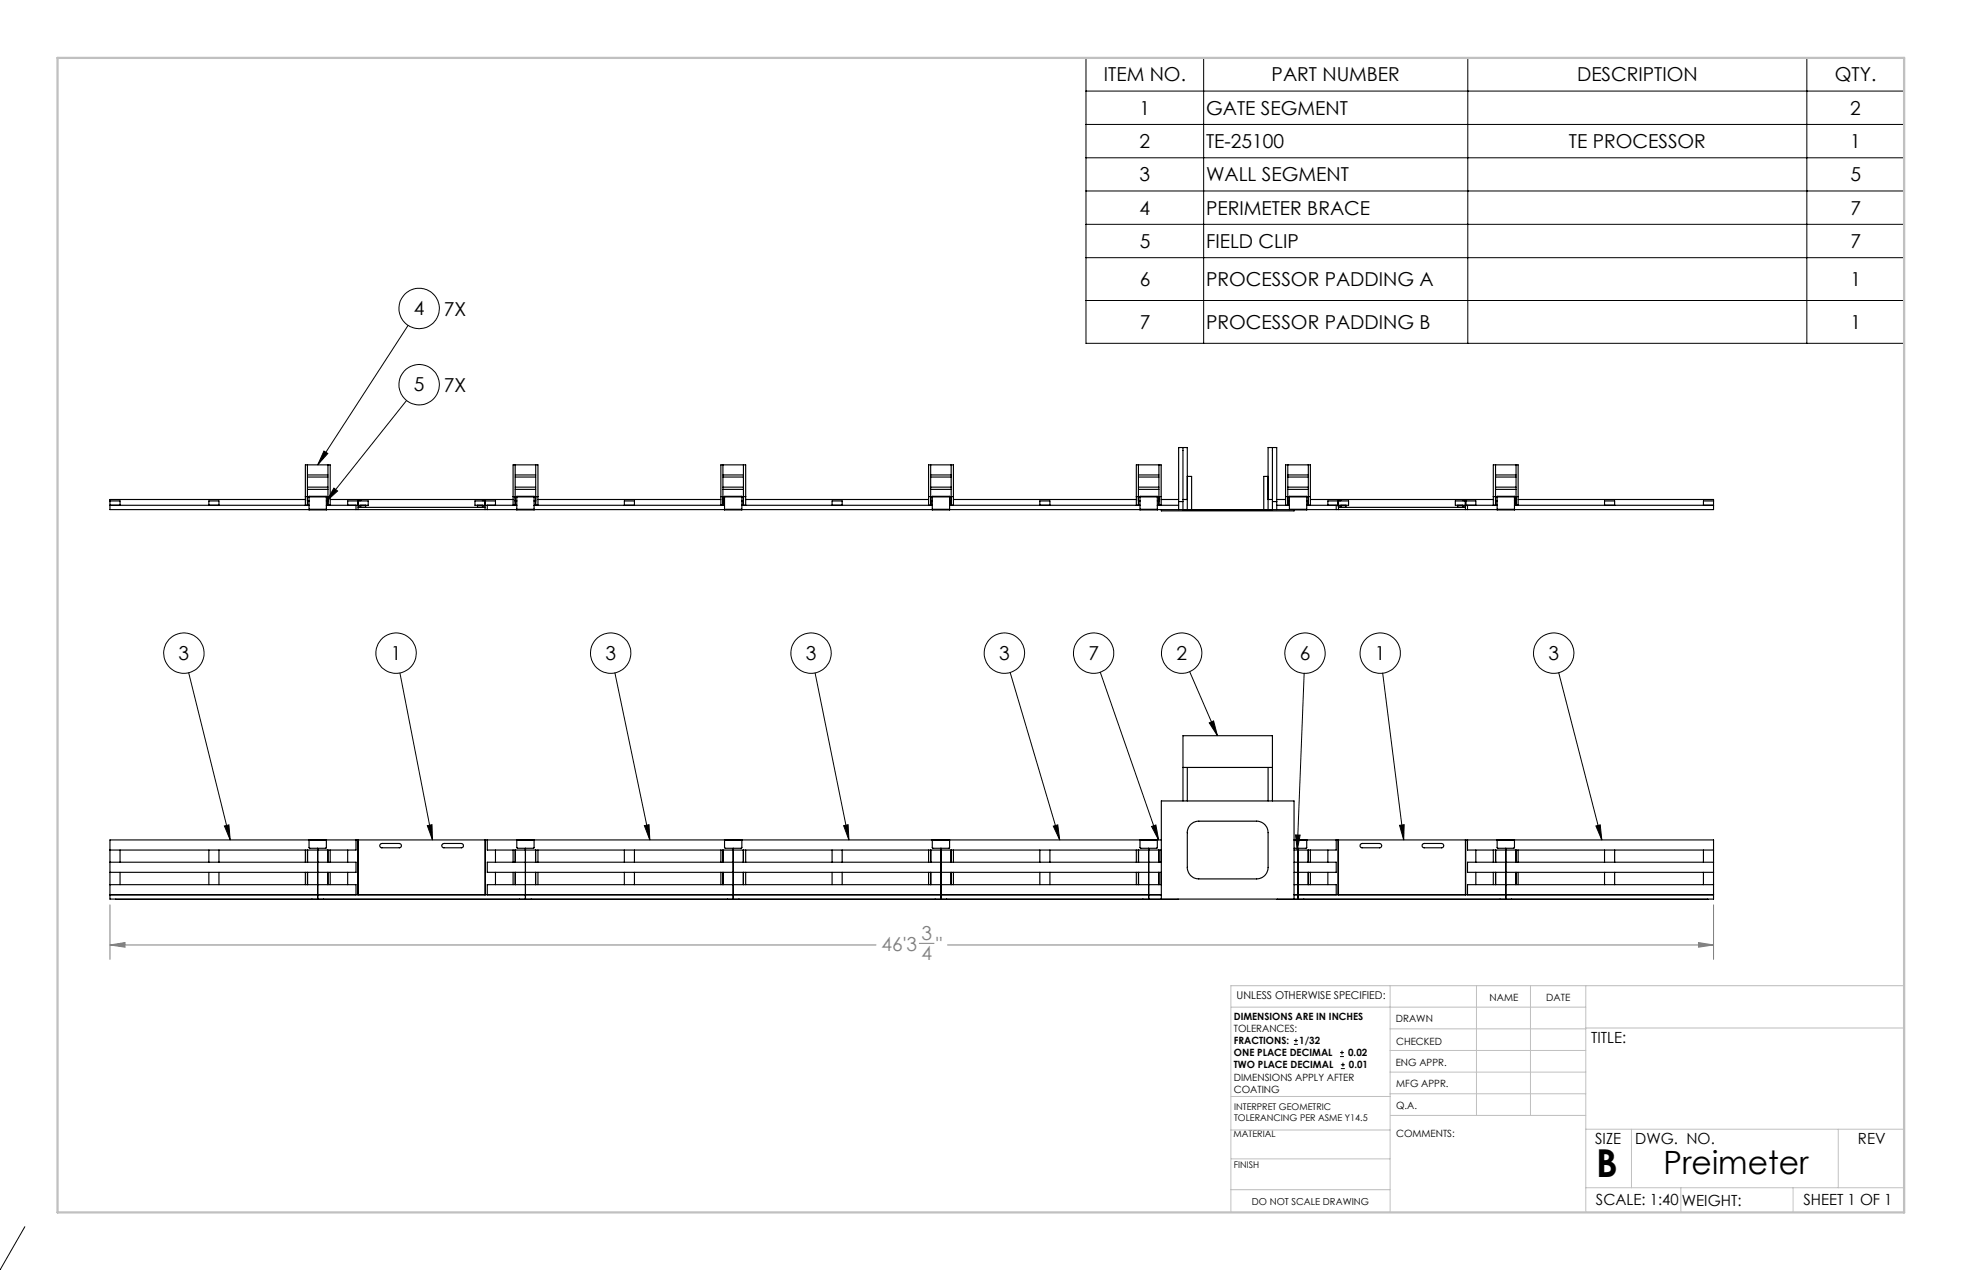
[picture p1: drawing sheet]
<svg xmlns="http://www.w3.org/2000/svg" width="432mm" height="279mm" viewBox="0 0 432 279" stroke-linecap="round" stroke-linejoin="round" font-family="sans-serif">
<g fill="none" stroke="#000" stroke-width=".25">
<path d="M260.3 98.5v13.8h19.7v-13.8M24.2 110.2h2.2v1M24.2 111.2h43.8M46 111.2v-1h2.2v1M67.2 111.2v-8.9h5.5v8.9M67.2 109.9h-43v2.2h43.8M67.2 109.3h.8M67.7 102.3v8.9M67.7 110.2h.3M67.7 104.5h4.5M67.7 107.7h4.5M67.7 107.2h4.5"/>
<path d="M67.7 105h4.5M68 109.3v-.1h3.8v.1M68 112v.2h3.8v-.2M68 109.3v2.7M68 109.3h3.8M68 112h3.8M71.8 109.3v2.7M71.8 112.1h41.9M71.8 111.2h6.9M71.8 109.3h.9M71.8 110.2h.4M72.1 110.2v1"/>
<path d="M72.2 102.3v8.9M72.7 109.9h40.2M78.4 111.2v.9M78.7 110.2h-2.2v1M78.8 112.1v-.5h28v.5M78.8 110.2h2.2v1h-2.2M79.4 111.2h-.6v-1.1l.6-.1h-.7v1.3h.7M79.4 111.2v.4M80.5 111.2v.4M105.1 111.2v.4M106.2 111.2h.6v-1.1l-.6-.1h.6v1.3h-.6M106.2 111.2v.4"/>
<path d="M106.8 110.2h-2.3v1h2.3M106.8 110.2h2.2v1M106.8 111.2h6.9M107.2 111.2v.9M112.9 111.2v-8.9h5.5v8.9M112.9 109.3h.8M113.4 102.3v8.9M113.4 110.2h.3M113.4 104.5h4.5M113.4 107.7h4.5M113.4 107.2h4.5M113.4 105h4.5"/>
<path d="M113.7 109.3v-.1h3.8v.1M113.7 112v.2h3.8v-.2M113.7 109.3v2.7M113.7 109.3h3.8M113.7 112h3.8M117.5 109.3v2.7M117.5 112.1h42M117.5 111.2h42M117.5 109.3h.9M117.5 110.2h.4M117.9 110.2v1M117.9 102.3v8.9"/>
<path d="M118.4 109.9h40.2M137.4 111.2v-1h2.2v1M158.6 111.2v-8.9h5.5v8.9M158.6 109.3h.9M159.1 102.3v8.9M159.1 110.2h.4M159.1 104.5h4.5M159.1 107.7h4.5M159.1 107.2h4.5M159.1 105h4.5M159.5 109.3v-.1h3.8v.1M159.5 112v.2h3.8v-.2"/>
<path d="M159.5 109.3v2.7M159.5 109.3h3.8M159.5 112h3.8M163.3 109.3v2.7M163.3 112.1h41.9M163.3 111.2h41.9M163.3 109.3h.8M163.3 110.2h.3M163.6 110.2v1M163.6 102.3v8.9M164.1 109.9h40.3M183.1 111.2v-1h2.2v1"/>
<path d="M204.4 111.2v-8.9h5.4v8.9M204.4 109.3h.8M204.8 102.3v8.9M204.8 110.2h.4M204.8 104.5h4.5M204.8 107.7h4.5M204.8 107.2h4.5M204.8 105h4.5M205.2 109.3v-.1h3.8v.1M205.2 112v.2h3.8v-.2M205.2 109.3v2.7M205.2 109.3h3.8"/>
<path d="M205.2 112h3.8M209 109.3v2.7M209 112.1h41.9M209 111.2h41.9M209 109.3h.8M209 110.2h.3M209.3 110.2v1M209.3 102.3v8.9M209.8 109.9h40.3M228.8 111.2v-1h2.3v1M250.1 111.2v-8.9h5.5v8.9M250.1 109.3h.8"/>
<path d="M250.5 102.3v8.9M250.5 110.2h.4M250.5 104.5h4.6M250.5 107.7h4.6M250.5 107.2h4.6M250.5 105h4.6M250.9 109.3v-.1h3.8v.1M250.9 112v.2h3.8v-.2M250.9 109.3v2.7M250.9 109.3h3.8M250.9 112h3.8M254.7 109.3v2.7"/>
<path d="M254.7 112.1h30.1v.3h-29.2v-.3M254.7 111.2h4.7M254.7 109.3h.9M254.7 110.2h.4M255 110.2v1M255.1 102.3v8.9M255.6 109.9h3.8M259.4 112.1v-13.6h1.9v13.6M259.4 110.3h.9M260.3 109.9h1M261.3 104.8h1v7.3M279.1 112.1v-13.6h1.9v13.6"/>
<path d="M279.1 109.9h.9M279.1 104.8h-1v7.3M280 110.3h1M281 111.2h2.8M281 109.9h1.9M282.9 111.2v-8.9h5.5v8.9M282.9 109.3h.9M283.4 102.3v8.9M283.4 110.2h.4M283.4 104.5h4.5M283.4 107.7h4.5M283.4 107.2h4.5"/>
<path d="M283.4 105h4.5M283.5 110.2v1M283.8 109.3v-.1h3.8v.1M283.8 112v.1M283.8 109.3h3.8M283.8 112h3.8M283.8 109.3v2.7M287.6 112v.2h-2.8M287.6 109.3v2.7M287.6 112.1h41.9M287.6 111.2h6.9M287.6 109.3h.8"/>
<path d="M287.6 110.2h.3M287.9 102.3v8.9M288.4 109.9h40.2M294.1 111.2v.9M294.5 110.2h-2.3v1M294.6 112.1v-.5h27.9v.5M294.6 110.2h2.2v1h-2.2M295.1 111.2h-.5v-1.1l.5-.1h-.6v1.3h.6M295.1 111.2v.4M296.2 111.2v.4M320.8 111.2v.4M321.9 111.2h.6v-1.1l-.6-.1h.7v1.3h-.7"/>
<path d="M321.9 111.2v.4M322.5 110.2h-2.2v1h2.2M322.6 110.2h2.2v1M322.6 111.2h6.9M323 111.2v.9M328.6 111.2v-8.9h5.5v8.9M328.6 109.3h.9M329.1 102.3v8.9M329.1 110.2h.4M329.1 104.5h4.6M329.1 107.7h4.6M329.1 107.2h4.6"/>
<path d="M329.1 105h4.6M329.2 110.2v1M329.5 109.3v-.1h3.8v.1M329.5 112v.2h3.8v-.2M329.5 109.3v2.7M329.5 109.3h3.8M329.5 112h3.8M333.3 109.3v2.7M333.3 111.2h43.8M333.3 109.3h.8M333.3 110.2h.4M333.7 102.3v8.9"/>
<path d="M334.1 109.9h43v2.2h-43.8M353.1 111.2v-1h2.3v1M377.1 110.2h-2.2v1M260.3 176.2v-14.3h19.7v14.3M260.3 168.8h19.7M261.3 168.8v7.4M279.1 168.8v7.4M24.2 189.7h54.2v2.2h-54.2M24.2 194.6h54.2v2.2M24.2 196.8h231.4M25.5 197.8h233.8M26.4 187v2.7"/>
<path d="M26.4 191.9v2.7M46 187v2.7M46 191.9v2.7M48.2 187v2.7M48.2 191.9v2.7M67.2 187v2.7M67.2 191.9v2.7M67.7 187v2.7M67.7 191.9v2.7M68 184.9v1.6l.2 .1h3.5l.1-1.7M68 184.9v-.2h3.8v.2M68 184.8h-43.8v13h352.9v-13h-43.8"/>
<path d="M68 184.9h3.8M68.7 197.8v.1M69.9 186.6v11.2M71.2 197.8v.1M71.8 184.8h41.9M72.1 187v2.7M72.1 191.9v2.7M72.2 187v2.7M72.2 191.9v2.7M72.7 187v2.7M72.7 191.9v2.7M76.5 187v2.7"/>
<path d="M76.5 191.9v2.7M78.4 184.8v2.2h-54.2M78.7 184.8v12M78.8 184.8v12M83.7 185.7l4.2-.1a.48 .48 0 0 1 .4 .4 .48 .48 0 0 1-.4 .5h-3.8a.48 .48 0 0 1-.5-.3 .48 .48 0 0 1 .1-.5zM97.4 185.7l4.1-.1a.48 .48 0 0 1 .5 .4 .48 .48 0 0 1-.5 .5h-3.8a.48 .48 0 0 1-.4-.3 .48 .48 0 0 1 .1-.5zM106.8 184.8v12M107.2 184.8v2.2h148.4M109 187v2.7M109 191.9v2.7M112.9 187v2.7M112.9 191.9v2.7"/>
<path d="M113.4 187v2.7M113.4 191.9v2.7M113.7 184.9v1.6l.2 .1h3.5l.1-1.7M113.7 184.9v-.2h3.8v.2M113.7 184.9h3.8M114.4 197.8v.1M115.6 186.6v11.2M116.9 197.8v.1M117.5 184.8h42M117.9 187v2.7M117.9 191.9v2.7M118.4 187v2.7"/>
<path d="M118.4 191.9v2.7M137.4 187v2.7M137.4 191.9v2.7M139.6 187v2.7M139.6 191.9v2.7M158.6 187v2.7M158.6 191.9v2.7M159.1 187v2.7M159.1 191.9v2.7M159.5 184.9v1.6l.1 .1h3.6l.1-1.7M159.5 184.9v-.2h3.8v.2M159.5 184.9h3.8"/>
<path d="M160.1 197.8v.1M161.4 186.6v11.2M162.6 197.8v.1M163.3 184.8h41.9M163.6 187v2.7M163.6 191.9v2.7M164.1 187v2.7M164.1 191.9v2.7M183.1 187v2.7M183.1 191.9v2.7M185.3 187v2.7M185.3 191.9v2.7"/>
<path d="M204.4 187v2.7M204.4 191.9v2.7M204.8 187v2.7M204.8 191.9v2.7M205.2 184.9v1.6l.1 .1h3.6l.1-1.7M205.2 184.9v-.2h3.8v.2M205.2 184.9h3.8M205.8 197.8v.1M207.1 186.6v11.2M208.4 197.8v.1M209 184.8h41.9M209.3 187v2.7"/>
<path d="M209.3 191.9v2.7M209.8 187v2.7M209.8 191.9v2.7M228.8 187v2.7M228.8 191.9v2.7M231.1 187v2.7M231.1 191.9v2.7M250.1 187v2.7M250.1 191.9v2.7M250.5 187v2.7M250.5 191.9v2.7M250.9 184.9v1.6l.1 .1h3.6l.1-1.7"/>
<path d="M250.9 184.9v-.2h3.8v.2M250.9 184.9h3.8M251.5 197.8v.1M252.8 186.6v11.2M252.9 197.8v.1M254.7 184.8h.9M255 187v2.7M255 191.9v2.7M255.1 187v2.7M255.1 191.9v2.7M255.6 189.7h-148.4v2.2h148.4M255.6 194.6h-148.4v2.2"/>
<path d="M255.6 197.8v-21.6h29.2v21.6M261.9 181.5l.7-.6 .9-.2h13a2.53 2.53 0 0 1 2.6 2.5v7.6a2.53 2.53 0 0 1-2.6 2.6h-12.7a2.53 2.53 0 0 1-2.5-2.6v-7.9l.2-.8zM281.1 197.8h94.7M284.8 184.7h2.8v.2M284.8 189.7h9.3v2.2h-9.3M284.8 194.6h9.3v2.2M284.8 196.8h92.3M284.8 184.9h2.8M285.5 197.8v.1M285.7 186.6v11.2M286.9 197.8v.1M287.6 184.9l-.1 1.7h-2.7"/>
<path d="M287.6 184.8h41.9M287.9 187v2.7M287.9 191.9v2.7M288.4 187v2.7M288.4 191.9v2.7M292.2 187v2.7M292.2 191.9v2.7M294.1 184.8v2.2h-9.3M294.5 184.8v12M294.6 184.8v12M299.4 185.8l.4-.2h3.8a.48 .48 0 0 1 .5 .4 .48 .48 0 0 1-.5 .5h-3.8a.47 .47 0 0 1-.4-.2 .47 .47 0 0 1 0-.5zM313.2 185.7l4.1-.1a.48 .48 0 0 1 .4 .4 .48 .48 0 0 1-.4 .5h-3.9a.46 .46 0 0 1-.4-.3 .46 .46 0 0 1 .2-.5z"/>
<path d="M322.5 184.8v12M322.6 184.8v12M323 184.8v2.2h54.1M324.8 187v2.7M324.8 191.9v2.7M328.6 187v2.7M328.6 191.9v2.7M329.1 187v2.7M329.1 191.9v2.7M329.2 187v2.7M329.2 191.9v2.7M329.5 184.9l.1 1.7h3.6l.1-.1v-1.6"/>
<path d="M329.5 184.9v-.2h3.8v.2M329.5 184.9h3.8M330.1 197.8v.1M331.4 186.6v11.2M332.7 197.8v.1M333.6 187v2.7M333.6 191.9v2.7M334.1 187v2.7M334.1 191.9v2.7M353.1 187v2.7M353.1 191.9v2.7M355.4 187v2.7"/>
<path d="M355.4 191.9v2.7M374.9 187v2.7M374.9 191.9v2.7M377.1 189.7h-54.1v2.2h54.1M377.1 194.6h-54.1v2.2"/>
</g>
<g fill="none" stroke="#000" stroke-width=".22">
<path d="M239 12.7h180.1v62.8h-180.1zM264.9 12.7v62.8M323 12.7v62.8M397.7 12.7v62.8M239 20h180.1M239 27.4h180.1M239 34.7h180.1M239 42h180.1M239 49.4h180.1M239 56.7h180.1M89.8 71.6l-19.9 30.7M239 66.1h180.1"/>
<path d="M71.3 99.2l.8 .6-2.2 2.5zM89.5 88.1l-17.7 22.2M73.5 107.4l.8 .6-2.5 2.3zM41.5 148l9.2 36.8M88 148.1l7.2 36.7M135.3 148l7.7 36.8M179.4 148.1l7.4 36.7M222.3 148l10.9 36.8M242.1 147.9l12.9 36.9M261.8 147.8l6.1 14.1M266.1 159l1-.4 .8 3.3zM287 148.1l-1.5 38.9"/>
<path d="M304.3 148.1l4.6 36.7M343 148l9.5 36.8M49.4 181.7l1-.2 .3 3.3zM94.1 181.6l1-.2 .1 3.4zM141.8 181.6l1-.2 .2 3.4zM185.7 181.6l1-.2 .1 3.4zM231.8 181.8l1-.3 .4 3.3zM253.4 181.8l1-.3 .6 3.3zM285.1 183.7h1l-.6 3.3zM308 181.6l1-.2-.1 3.4zM351.2 181.7l1-.2 .3 3.3zM284.8 229.8h.8"/>
<path d="M284.8 228.9h.8M285.2 228.5v.8M294.9 232.4h.9M294.9 231.6h.9M295.1 235.1h.9M295.1 234.2h.9M295.3 231.1v.9M295.6 233.8v.9M5.5 269.9l-5.6 9.4"/>
<circle cx="92.2" cy="67.9" r="4.4"/>
<circle cx="92.2" cy="84.6" r="4.4"/>
<circle cx="40.5" cy="143.7" r="4.4"/>
<circle cx="87.2" cy="143.7" r="4.4"/>
<circle cx="134.4" cy="143.7" r="4.4"/>
<circle cx="178.5" cy="143.7" r="4.4"/>
<circle cx="221" cy="143.7" r="4.4"/>
<circle cx="240.7" cy="143.7" r="4.4"/>
<circle cx="260" cy="143.7" r="4.4"/>
<circle cx="287.2" cy="143.7" r="4.4"/>
<circle cx="303.8" cy="143.7" r="4.4"/>
<circle cx="341.9" cy="143.7" r="4.4"/>
</g>
<path d="M24.2 199.1v12M377.1 199.1v12M24.2 207.9l3.3-.5v1zM24.2 207.9h168.6M202.3 207.5h3.3M208.5 207.9h168.6M373.8 207.4l3.3 .5-3.3 .5z" fill="none" stroke="#808080" stroke-width=".22"/>
<g fill="none" stroke="#c0c0c0" stroke-width=".22">
<path d="M305.9 216.9v49.8M324.9 216.9v28.5M336.8 216.9v28.5M349 216.9v49.8M419.1 216.9h-148.2v49.8M271 221.6h78M305.9 231.1h43.1M305.9 226.3h43.1M305.9 235.9h43.1M349 226.2h70.1M270.9 248.6h35.1M271 255h34.9"/>
<path d="M271 241.2h35M305.9 240.6h43.1M306 245.4h43M349 248.4h70.1M359.1 248.4v12.9M404.6 248.4v12.9M270.9 261.7h35M349 261.3h70.1M369.9 261.3v5.4M394.6 261.3v5.4"/>
</g>
<path d="M12.7 12.7h406.4v254h-406.4z" fill="none" stroke="#c0c0c0" stroke-width=".5"/>
<path d="M49.4 181.7l1-.2 .3 3.3zM94.1 181.6l1-.2 .1 3.4zM141.8 181.6l1-.2 .2 3.4zM185.7 181.6l1-.2 .1 3.4zM231.8 181.8l1-.3 .4 3.3zM266.1 159l1-.4 .8 3.3zM308 181.6l1-.2-.1 3.4zM351.2 181.7l1-.2 .3 3.3zM253.4 181.8l1-.3 .6 3.3zM285.1 183.7h1l-.6 3.3zM71.3 99.2l.8 .6-2.2 2.5zM73.5 107.4l.8 .6-2.5 2.3z" fill="#000"/>
<path d="M24.2 207.9l3.3-.5v1zM373.8 207.4l3.3 .5-3.3 .5z" fill="#808080"/>
<text font-size="8.5" x="351.3" y="259">B</text>
<text font-size="7.1" x="366.1" y="258.3">Preimeter</text>
<g font-size="4.2">
<text x="242.9" y="17.9">ITEM NO.</text>
<text x="279.9" y="17.9">PART NUMBER</text>
<text x="347.1" y="17.9">DESCRIPTION</text>
<text x="403.8" y="17.9">QTY.</text>
<text x="250.8" y="25.2">1</text>
<text x="265.4" y="25.2">GATE SEGMENT</text>
<text x="407.2" y="25.2">2</text>
<text x="250.8" y="32.5">2</text>
<text x="265.4" y="32.5">TE-25100</text>
<text x="345.3" y="32.5">TE PROCESSOR</text>
<text x="407.2" y="32.5">1</text>
<text x="250.8" y="39.9">3</text>
<text x="265.4" y="39.9">WALL SEGMENT</text>
<text x="407.2" y="39.9">5</text>
<text x="250.8" y="47.2">4</text>
<text x="265.4" y="47.2">PERIMETER BRACE</text>
<text x="407.2" y="47.2">7</text>
<text x="250.8" y="54.5">5</text>
<text x="265.4" y="54.5">FIELD CLIP</text>
<text x="407.2" y="54.5">7</text>
<text x="250.8" y="62.9">6</text>
<text x="265.4" y="62.9">PROCESSOR PADDING A</text>
<text x="407.2" y="62.9">1</text>
<text x="91.1" y="69.3">4</text>
<text x="97.7" y="69.5">7X</text>
<text x="250.8" y="72.3">7</text>
<text x="265.4" y="72.3">PROCESSOR PADDING B</text>
<text x="407.2" y="72.3">1</text>
<text x="91.1" y="86.1">5</text>
<text x="97.7" y="86.2">7X</text>
<text x="39.3" y="145.2">3</text>
<text x="86" y="145.2">1</text>
<text x="133.2" y="145.2">3</text>
<text x="177.3" y="145.2">3</text>
<text x="219.9" y="145.2">3</text>
<text x="239.5" y="145.2">7</text>
<text x="258.9" y="145.2">2</text>
<text x="286" y="145.2">6</text>
<text x="302.6" y="145.2">1</text>
<text x="340.8" y="145.2">3</text>
</g>
<g font-size="4.2" fill="#808080">
<text x="194" y="209.2">46'3</text>
<text x="202.8" y="206.9">3</text>
<text x="206.1" y="209.2">&quot;</text>
<text x="202.8" y="211.1">4</text>
</g>
<g font-size="3.4">
<text x="350.2" y="229.5">TITLE:</text>
<text x="351.1" y="251.6">SIZE</text>
<text x="359.9" y="251.6">DWG. NO.</text>
<text x="408.9" y="251.7">REV</text>
<text x="351.2" y="265.2">SCALE: 1:40</text>
<text x="370.1" y="265.3">WEIGHT:</text>
<text x="396.9" y="265.2">SHEET 1 OF 1</text>
</g>
<text font-size="2.4" x="272.2" y="219.7">UNLESS OTHERWISE SPECIFIED:</text>
<g font-size="2.2">
<text x="327.8" y="220.1">NAME</text>
<text x="340.3" y="220.2">DATE</text>
<text x="271.5" y="224.5">DIMENSIONS ARE IN INCHES</text>
<text x="271.5" y="227.1">TOLERANCES:</text>
<text x="307.2" y="224.9">DRAWN</text>
<text x="271.5" y="232.4">ONE PLACE DECIMAL</text>
<text x="271.5" y="229.8">FRACTIONS:</text>
<text x="285.9" y="229.8">1/32</text>
<text x="296.7" y="232.4">0.02</text>
<text x="307.3" y="229.8">CHECKED</text>
<text x="271.5" y="237.7">DIMENSIONS APPLY AFTER</text>
<text x="271.5" y="235.1">TWO PLACE DECIMAL</text>
<text x="296.9" y="235.1">0.01</text>
<text x="307.2" y="234.4">ENG APPR.</text>
<text x="307.3" y="239.2">MFG APPR.</text>
<text x="271.5" y="240.4">COATING</text>
<text x="307.3" y="243.9">Q.A.</text>
<text x="307.3" y="250">COMMENTS:</text>
</g>
<text font-size="2.1" x="275.5" y="265.1">DO NOT SCALE DRAWING</text>
<g font-size="2">
<text x="271.6" y="244.1">INTERPRET GEOMETRIC</text>
<text x="271.5" y="250.2">MATERIAL</text>
<text x="271.6" y="246.6">TOLERANCING PER ASME Y14.5</text>
<text x="271.5" y="257">FINISH</text>
</g>
</svg>
